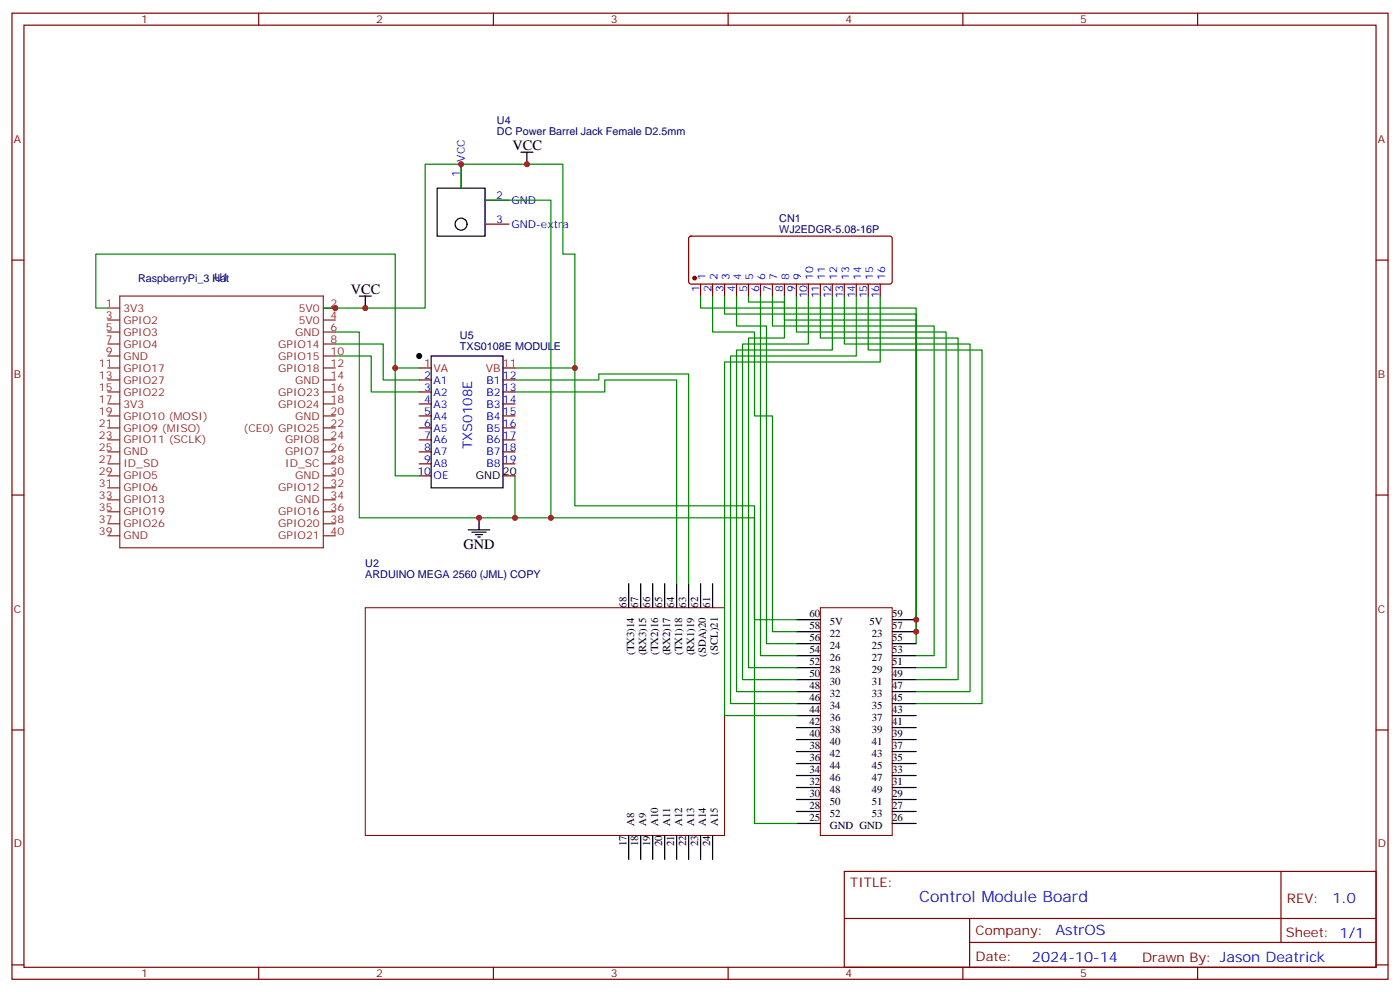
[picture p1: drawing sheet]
<svg xmlns="http://www.w3.org/2000/svg" width="412mm" height="292mm" viewBox="0 0 412 292" stroke-linecap="round" stroke-linejoin="round" font-family="sans-serif">
<g fill="none" stroke="#870000" stroke-width=".35">
<path d="M3.5 3.9h405.4v284.3h-405.4zM7.1 7.4h398.2v277.3h-398.2zM76.2 3.9v3.5M145.3 3.9v3.5M214.5 3.9v3.5M283.6 3.9v3.5M352.8 3.9v3.5M135.8 48.3v7.1M142.9 58.9h7M3.5 76.6h3.6M142.9 66h7M203.1 69.7l.5-.2 58.8 .1 .4 .6v12.7l-.2 .5-.5 .2h-58.5l-.5-.2-.3-.5v-12.7z"/>
<path d="M405.3 76.6h3.6M206.4 83.6v3.5M209.9 83.6v3.5M213.4 83.6v3.5M217 83.6v3.5M220.5 83.6v3.5M224 83.6v3.5M227.5 83.6v3.5M231.1 83.6v3.5M234.6 83.6v3.5M238.1 83.6v3.5M241.7 83.6v3.5"/>
<path d="M245.2 83.6v3.5M248.7 83.6v3.5M252.2 83.6v3.5M255.8 83.6v3.5M259.3 83.6v3.5M123.5 108.3h3.5M123.5 111.8h3.5M123.5 115.4h3.5M123.5 118.9h3.5M148.2 108.3h3.5M148.2 111.8h3.5M148.2 115.4h3.5"/>
<path d="M148.2 118.9h3.5M123.5 122.4h3.5M123.5 125.9h3.5M123.5 129.5h3.5M123.5 133h3.5M123.5 136.5h3.5M148.2 122.4h3.5M148.2 125.9h3.5M148.2 129.5h3.5M148.2 133h3.5M148.2 136.5h3.5M3.5 145.7h3.6"/>
<path d="M123.5 140.1h3.5M148.2 140.1h3.5M405.3 145.7h3.6M3.5 214.8h3.6M405.3 214.8h3.6M248.7 256.5h156.6v28.2h-156.6zM377.3 256.5v20.9M248.7 270.3h156.5M285.6 277.4h119.6M285.6 270.3v14.1M3.5 284h3.6M76.2 284.7v3.5"/>
<path d="M145.3 284.7v3.5M214.5 284.7v3.5M283.6 284.7v3.5M352.8 284.7v3.5M405.3 284h3.6"/>
</g>
<g fill="none" stroke="#8c2424" stroke-width=".35">
<path d="M31.7 90.7h3.6M31.7 94.2h3.6M31.7 97.7h3.6M35.3 87.1h59.9v74.1h-59.9zM95.2 90.7h3.6M95.2 94.2h3.6M95.2 97.7h3.6M31.7 101.2h3.6M31.7 104.8h3.6M31.7 108.3h3.6M31.7 111.8h3.6M31.7 115.4h3.6"/>
<path d="M31.7 118.9h3.6M95.2 101.2h3.6M95.2 104.8h3.6M95.2 108.3h3.6M95.2 111.8h3.6M95.2 115.4h3.6M95.2 118.9h3.6M31.7 122.4h3.6M31.7 125.9h3.6M31.7 129.5h3.6M31.7 133h3.6M31.7 136.5h3.6"/>
<path d="M95.2 122.4h3.6M95.2 125.9h3.6M95.2 129.5h3.6M95.2 133h3.6M95.2 136.5h3.6M31.7 140.1h3.6M31.7 143.6h3.6M31.7 147.1h3.6M31.7 150.6h3.6M31.7 154.2h3.6M31.7 157.7h3.6M95.2 140.1h3.6"/>
<path d="M95.2 143.6h3.6M95.2 147.1h3.6M95.2 150.6h3.6M95.2 154.2h3.6M95.2 157.7h3.6"/>
</g>
<g fill="none" stroke="#008700" stroke-width=".35">
<path d="M135.8 55.4v-7.1h-10.6v42.4h-30M135.8 48.3h30v26.5h3.5v33.5M142.9 58.9h19.4v93.5h-10.6M31.7 90.7h-3.5v-15.9h88.2v33.5h7.1M98.8 97.7h7v54.7h45.9v-12.3M206.4 87.1v3.6h63.5v91.7M209.9 87.1v10.6h12.3v24.7h5.3v63.5h7.1M213.4 87.1v5.3h56.5v93.5M217 87.1v8.9h8.8v93.4h8.8M220.5 87.1v1.8h10.6v5.3h38.8v95.2M224 87.1v105.9h10.6M227.5 87.1v8.9h47.7v97h-5.3"/>
<path d="M231.1 87.1v12.4h-10.6v97h14.1M234.6 87.1v10.6h44.1v98.8h-8.8M238.1 87.1v14.1h-19.4v98.8h15.9M241.7 87.1v12.4h40.5v100.5h-12.3M245.2 87.1v15.9h-28.2v100.6h17.6M248.7 87.1v14.1h37.1v102.4h-15.9M252.2 87.1v17.7h-37v102.3h19.4M255.8 87.1v15.9h33.5v104.1h-19.4M259.3 87.1v19.4h-45.9v104.1h21.2M98.8 101.2h14.1v10.6h10.6M98.8 104.8h10.6v10.6h14.1M116.4 108.3v31.8h7.1"/>
<path d="M151.7 108.3h17.6v40.6h52.9v33.5h12.4M151.7 111.8h24.7v-1.7h26.4v61.7M151.7 115.4h26.5v-3.6h21.1v60M162.3 152.4h59.9v90h12.4"/>
</g>
<g fill="none" stroke="#000" stroke-width=".35">
<path d="M128.8 55.4h14.1v14.1h-14.1zM153.5 44.8h3.5M155.2 44.8v3.5M105.8 87.1h3.6M107.6 87.1v3.6M127 104.8h21.2v38.8h-21.2zM137.9 155.9h6.4M139 156.6h4.2M140.1 157.3h2.1M140.8 158h.7M141.1 152.4v3.5M185.2 171.8v7.1"/>
<path d="M188.7 171.8v7.1M192.3 171.8v7.1M195.8 171.8v7.1M199.3 171.8v7.1M202.8 171.8v7.1M206.4 171.8v7.1M209.9 171.8v7.1M234.6 196.5h7.1M234.6 193h7.1M234.6 189.4h7.1M234.6 185.9h7.1M234.6 182.4h7.1"/>
<path d="M262.8 196.5h7.1M262.8 193h7.1M262.8 189.4h7.1M262.8 185.9h7.1M262.8 182.4h7.1M234.6 217.7h7.1M234.6 214.1h7.1M234.6 210.6h7.1M234.6 207.1h7.1M234.6 203.6h7.1M234.6 200h7.1M262.8 217.7h7.1"/>
<path d="M262.8 214.1h7.1M262.8 210.6h7.1M262.8 207.1h7.1M262.8 203.6h7.1M262.8 200h7.1M234.6 238.8h7.1M234.6 235.3h7.1M234.6 231.8h7.1M234.6 228.2h7.1M234.6 224.7h7.1M234.6 221.2h7.1M262.8 238.8h7.1"/>
<path d="M262.8 235.3h7.1M262.8 231.8h7.1M262.8 228.2h7.1M262.8 224.7h7.1M262.8 221.2h7.1M185.2 245.9v7M188.7 245.9v7M192.3 245.9v7M195.8 245.9v7M199.3 245.9v7M202.8 245.9v7M206.4 245.9v7"/>
<path d="M209.9 245.9v7M234.6 242.4h7.1M262.8 242.4h7.1"/>
<circle cx="135.8" cy="66" r="1.76"/>
</g>
<path d="M107.6 178.9h105.8v67h-105.8zM241.7 178.9h21.1v67h-21.1z" fill="none" stroke="#800000" stroke-width=".29"/>
<circle cx="204.6" cy="81.8" r=".53" fill="#870000" stroke="#870000" stroke-width=".35"/>
<circle cx="123.5" cy="104.8" r=".71" fill="#000" stroke="#000" stroke-width=".35"/>
<g fill="#c00">
<circle cx="116.4" cy="108.3" r=".88"/>
<circle cx="151.7" cy="152.4" r=".88"/>
<circle cx="98.8" cy="90.7" r=".88"/>
<circle cx="135.8" cy="48.3" r=".88"/>
<circle cx="107.6" cy="90.7" r=".88"/>
<circle cx="155.2" cy="48.3" r=".88"/>
<circle cx="162.3" cy="152.4" r=".88"/>
<circle cx="169.3" cy="108.3" r=".88"/>
<circle cx="141.1" cy="152.4" r=".88"/>
<circle cx="269.9" cy="182.4" r=".88"/>
<circle cx="269.9" cy="185.9" r=".88"/>
</g>
<text font-size="4.6" fill="#00f" x="270.8" y="265.5">Control Module Board</text>
<g font-size="4.2">
<text x="151" y="44.1">VCC</text>
<text x="103.4" y="86.4">VCC</text>
<text x="136.5" y="161.6">GND</text>
</g>
<g font-size="4.2" fill="#00f">
<text x="392.5" y="265.7">1.0</text>
<text x="310.9" y="275.3">AstrOS</text>
<text x="304" y="283.1">2024-10-14</text>
</g>
<text font-size="3.9" fill="#00f" x="139.1" y="132.1" transform="rotate(-90 139.1 132.1)">TXS0108E</text>
<g font-size="3.9" fill="#800">
<text x="250.5" y="261.1">TITLE:</text>
<text x="379.1" y="265.7">REV:</text>
<text x="287.4" y="275.3">Company:</text>
<text x="378.7" y="275.9">Sheet: 1/1</text>
<text x="287.4" y="282.9">Date:</text>
<text x="336.4" y="283">Drawn By: Jason Deatrick</text>
</g>
<g font-size="3.2" fill="#800">
<text x="41.6" y="6.9">1</text>
<text x="110.8" y="6.9">2</text>
<text x="179.9" y="6.9">3</text>
<text x="249.1" y="6.9">4</text>
<text x="318.2" y="6.9">5</text>
<text x="4.1" y="42">A</text>
<text x="405.9" y="42">A</text>
<text x="4.1" y="111.1">B</text>
<text x="405.9" y="111.1">B</text>
<text x="4.1" y="180.3">C</text>
<text x="405.9" y="180.3">C</text>
<text x="4.1" y="249.4">D</text>
<text x="405.9" y="249.4">D</text>
<text x="41.6" y="287.7">1</text>
<text x="110.8" y="287.7">2</text>
<text x="179.9" y="287.7">3</text>
<text x="249.1" y="287.7">4</text>
<text x="318.2" y="287.7">5</text>
</g>
<g font-size="3.2" fill="#000080">
<text x="146.4" y="39.7">DC Power Barrel Jack Female D2.5mm</text>
<text x="146.4" y="36.5">U4</text>
<text x="229.5" y="65.3">CN1</text>
<text x="229.5" y="68.4">WJ2EDGR-5.08-16P</text>
<text x="40.7" y="83">RaspberryPi_3 Hat</text>
<text x="63.2" y="82.7">U1</text>
<text x="135.5" y="99.8">U5</text>
<text x="135.5" y="103">TXS0108E MODULE</text>
<text x="107.6" y="166.9">U2</text>
<text x="107.6" y="170">ARDUINO MEGA 2560 (JML) COPY</text>
</g>
<g font-size="3.2" fill="#00f">
<text x="136.9" y="47.6" transform="rotate(-90 136.9 47.6)">VCC</text>
<text x="135.5" y="52.1" transform="rotate(-90 135.5 52.1)">1</text>
<text x="146.2" y="58.6">2</text>
<text x="150.6" y="60">GND</text>
<text x="146.2" y="65.6">3</text>
<text x="150.6" y="67">GND-extra</text>
<text x="207.8" y="82.3" transform="rotate(-90 207.8 82.3)">1</text>
<text x="211.3" y="82.3" transform="rotate(-90 211.3 82.3)">2</text>
<text x="214.8" y="82.3" transform="rotate(-90 214.8 82.3)">3</text>
<text x="218.4" y="82.3" transform="rotate(-90 218.4 82.3)">4</text>
<text x="221.9" y="82.3" transform="rotate(-90 221.9 82.3)">5</text>
<text x="225.4" y="82.3" transform="rotate(-90 225.4 82.3)">6</text>
<text x="229" y="82.3" transform="rotate(-90 229 82.3)">7</text>
<text x="232.5" y="82.3" transform="rotate(-90 232.5 82.3)">8</text>
<text x="236" y="82.3" transform="rotate(-90 236 82.3)">9</text>
<text x="239.5" y="82.3" transform="rotate(-90 239.5 82.3)">10</text>
<text x="243.1" y="82.3" transform="rotate(-90 243.1 82.3)">11</text>
<text x="246.6" y="82.3" transform="rotate(-90 246.6 82.3)">12</text>
<text x="250.1" y="82.3" transform="rotate(-90 250.1 82.3)">13</text>
<text x="253.6" y="82.3" transform="rotate(-90 253.6 82.3)">14</text>
<text x="257.2" y="82.3" transform="rotate(-90 257.2 82.3)">15</text>
<text x="260.7" y="82.3" transform="rotate(-90 260.7 82.3)">16</text>
<text x="206" y="85.8" transform="rotate(-90 206 85.8)">1</text>
<text x="209.5" y="85.8" transform="rotate(-90 209.5 85.8)">2</text>
<text x="213.1" y="85.8" transform="rotate(-90 213.1 85.8)">3</text>
<text x="216.6" y="85.8" transform="rotate(-90 216.6 85.8)">4</text>
<text x="220.1" y="85.8" transform="rotate(-90 220.1 85.8)">5</text>
<text x="223.7" y="85.8" transform="rotate(-90 223.7 85.8)">6</text>
<text x="227.2" y="85.8" transform="rotate(-90 227.2 85.8)">7</text>
<text x="230.7" y="85.8" transform="rotate(-90 230.7 85.8)">8</text>
<text x="234.2" y="85.8" transform="rotate(-90 234.2 85.8)">9</text>
<text x="237.8" y="87.8" transform="rotate(-90 237.8 87.8)">10</text>
<text x="241.3" y="87.8" transform="rotate(-90 241.3 87.8)">11</text>
<text x="244.8" y="87.8" transform="rotate(-90 244.8 87.8)">12</text>
<text x="248.4" y="87.8" transform="rotate(-90 248.4 87.8)">13</text>
<text x="251.9" y="87.8" transform="rotate(-90 251.9 87.8)">14</text>
<text x="255.4" y="87.8" transform="rotate(-90 255.4 87.8)">15</text>
<text x="258.9" y="87.8" transform="rotate(-90 258.9 87.8)">16</text>
<text x="125" y="111.5">2</text>
<text x="127.7" y="112.9">A1</text>
<text x="143.3" y="112.9">B1</text>
<text x="148.2" y="111.5">12</text>
<text x="125" y="115">3</text>
<text x="125" y="118.5">4</text>
<text x="127.7" y="116.4">A2</text>
<text x="127.7" y="119.9">A3</text>
<text x="143.3" y="116.4">B2</text>
<text x="143.3" y="119.9">B3</text>
<text x="148.2" y="115">13</text>
<text x="148.2" y="118.5">14</text>
<text x="125" y="122.1">5</text>
<text x="125" y="125.6">6</text>
<text x="127.7" y="123.5">A4</text>
<text x="143.3" y="123.5">B4</text>
<text x="148.2" y="122.1">15</text>
<text x="148.2" y="125.6">16</text>
<text x="125" y="129.1">7</text>
<text x="127.7" y="127">A5</text>
<text x="127.7" y="130.5">A6</text>
<text x="143.3" y="127">B5</text>
<text x="143.3" y="130.5">B6</text>
<text x="148.2" y="129.1">17</text>
<text x="125" y="132.6">8</text>
<text x="125" y="136.2">9</text>
<text x="127.7" y="134.1">A7</text>
<text x="127.7" y="137.6">A8</text>
<text x="143.3" y="134.1">B7</text>
<text x="143.3" y="137.6">B8</text>
<text x="148.2" y="132.6">18</text>
<text x="148.2" y="136.2">19</text>
<text x="123" y="139.7">10</text>
<text x="127.7" y="141.1">OE</text>
</g>
<g font-size="3.2" fill="#8d2323">
<text x="31.1" y="90.3">1</text>
<text x="31.1" y="93.8">3</text>
<text x="36.3" y="91.7">3V3</text>
<text x="36.3" y="95.2">GPIO2</text>
<text x="88" y="91.7">5V0</text>
<text x="88" y="95.2">5V0</text>
<text x="97.4" y="90.3">2</text>
<text x="97.4" y="93.8">4</text>
<text x="31.1" y="97.4">5</text>
<text x="31.1" y="100.9">7</text>
<text x="36.3" y="98.8">GPIO3</text>
<text x="86.9" y="98.8">GND</text>
<text x="97.4" y="97.4">6</text>
<text x="97.4" y="100.9">8</text>
<text x="29.1" y="107.9">11</text>
<text x="31.1" y="104.4">9</text>
<text x="36.3" y="102.3">GPIO4</text>
<text x="36.3" y="105.8">GND</text>
<text x="82" y="102.3">GPIO14</text>
<text x="82" y="105.8">GPIO15</text>
<text x="97.4" y="104.4">10</text>
<text x="97.4" y="107.9">12</text>
<text x="29.1" y="111.5">13</text>
<text x="36.3" y="109.4">GPIO17</text>
<text x="36.3" y="112.9">GPIO27</text>
<text x="82" y="109.4">GPIO18</text>
<text x="86.9" y="112.9">GND</text>
<text x="97.4" y="111.5">14</text>
<text x="29.1" y="115">15</text>
<text x="29.1" y="118.5">17</text>
<text x="36.3" y="116.4">GPIO22</text>
<text x="36.3" y="119.9">3V3</text>
<text x="82" y="116.4">GPIO23</text>
<text x="82" y="119.9">GPIO24</text>
<text x="97.4" y="115">16</text>
<text x="97.4" y="118.5">18</text>
<text x="29.1" y="122.1">19</text>
<text x="29.1" y="125.6">21</text>
<text x="36.3" y="123.5">GPIO10 (MOSI)</text>
<text x="86.9" y="123.5">GND</text>
<text x="97.4" y="122.1">20</text>
<text x="97.4" y="125.6">22</text>
<text x="29.1" y="129.1">23</text>
<text x="36.3" y="127">GPIO9 (MISO)</text>
<text x="36.3" y="130.5">GPIO11 (SCLK)</text>
<text x="71.7" y="127">(CE0) GPIO25</text>
<text x="84" y="130.5">GPIO8</text>
<text x="97.4" y="129.1">24</text>
<text x="29.1" y="132.6">25</text>
<text x="29.1" y="136.2">27</text>
<text x="36.3" y="134.1">GND</text>
<text x="36.3" y="137.6">ID_SD</text>
<text x="84" y="134.1">GPIO7</text>
<text x="84" y="137.6">ID_SC</text>
<text x="97.4" y="132.6">26</text>
<text x="97.4" y="136.2">28</text>
<text x="29.1" y="139.7">29</text>
<text x="29.1" y="143.2">31</text>
<text x="36.3" y="141.1">GPIO5</text>
<text x="86.9" y="141.1">GND</text>
<text x="97.4" y="139.7">30</text>
<text x="97.4" y="143.2">32</text>
<text x="29.1" y="146.8">33</text>
<text x="36.3" y="144.6">GPIO6</text>
<text x="36.3" y="148.2">GPIO13</text>
<text x="82" y="144.6">GPIO12</text>
<text x="86.9" y="148.2">GND</text>
<text x="97.4" y="146.8">34</text>
<text x="29.1" y="150.3">35</text>
<text x="29.1" y="153.8">37</text>
<text x="36.3" y="151.7">GPIO19</text>
<text x="36.3" y="155.2">GPIO26</text>
<text x="82" y="151.7">GPIO16</text>
<text x="82" y="155.2">GPIO20</text>
<text x="97.4" y="150.3">36</text>
<text x="97.4" y="153.8">38</text>
<text x="29.1" y="157.3">39</text>
<text x="36.3" y="158.7">GND</text>
<text x="82" y="158.7">GPIO21</text>
<text x="97.4" y="157.3">40</text>
</g>
<g font-size="3.2" fill="#f00">
<text x="125" y="107.9">1</text>
<text x="148.2" y="107.9">11</text>
<text x="127.7" y="109.4">VA</text>
<text x="143.1" y="109.4">VB</text>
</g>
<g font-size="3.2">
<text x="140.2" y="141.1">GND</text>
<text x="148.2" y="139.7">20</text>
<text x="184.5" y="178.9" transform="rotate(-90 184.5 178.9)">68</text>
<text x="188" y="178.9" transform="rotate(-90 188 178.9)">67</text>
<text x="191.6" y="178.9" transform="rotate(-90 191.6 178.9)">66</text>
<text x="195.1" y="178.9" transform="rotate(-90 195.1 178.9)">65</text>
<text x="198.6" y="178.9" transform="rotate(-90 198.6 178.9)">64</text>
<text x="202.1" y="178.9" transform="rotate(-90 202.1 178.9)">63</text>
<text x="205.7" y="178.9" transform="rotate(-90 205.7 178.9)">62</text>
<text x="209.2" y="178.9" transform="rotate(-90 209.2 178.9)">61</text>
<text x="238.5" y="185.2">58</text>
<text x="238.5" y="181.7">60</text>
<text x="244.5" y="184">5V</text>
<text x="256.1" y="184">5V</text>
<text x="262.8" y="185.2">57</text>
<text x="262.8" y="181.7">59</text>
<text x="238.5" y="188.7">56</text>
<text x="244.5" y="191">24</text>
<text x="244.5" y="187.5">22</text>
<text x="256.8" y="191">25</text>
<text x="256.8" y="187.5">23</text>
<text x="262.8" y="188.7">55</text>
<text x="186.8" y="192.8" transform="rotate(-90 186.8 192.8)">(TX3)14</text>
<text x="190.3" y="192.9" transform="rotate(-90 190.3 192.9)">(RX3)15</text>
<text x="193.9" y="192.8" transform="rotate(-90 193.9 192.8)">(TX2)16</text>
<text x="197.4" y="192.9" transform="rotate(-90 197.4 192.9)">(RX2)17</text>
<text x="200.9" y="192.8" transform="rotate(-90 200.9 192.8)">(TX1)18</text>
<text x="204.4" y="192.9" transform="rotate(-90 204.4 192.9)">(RX1)19</text>
<text x="208" y="193.3" transform="rotate(-90 208 193.3)">(SDA)20</text>
<text x="211.5" y="192.7" transform="rotate(-90 211.5 192.7)">(SCL)21</text>
<text x="238.5" y="195.8">52</text>
<text x="238.5" y="192.3">54</text>
<text x="244.5" y="194.6">26</text>
<text x="256.8" y="194.6">27</text>
<text x="262.8" y="195.8">51</text>
<text x="262.8" y="192.3">53</text>
<text x="238.5" y="202.8">48</text>
<text x="238.5" y="199.3">50</text>
<text x="244.5" y="201.6">30</text>
<text x="244.5" y="198.1">28</text>
<text x="256.8" y="201.6">31</text>
<text x="256.8" y="198.1">29</text>
<text x="262.8" y="202.8">47</text>
<text x="262.8" y="199.3">49</text>
<text x="238.5" y="209.9">44</text>
<text x="238.5" y="206.4">46</text>
<text x="244.5" y="208.7">34</text>
<text x="244.5" y="205.1">32</text>
<text x="256.8" y="208.7">35</text>
<text x="256.8" y="205.1">33</text>
<text x="262.8" y="209.9">43</text>
<text x="262.8" y="206.4">45</text>
<text x="238.5" y="213.4">42</text>
<text x="244.5" y="215.7">38</text>
<text x="244.5" y="212.2">36</text>
<text x="256.8" y="215.7">39</text>
<text x="256.8" y="212.2">37</text>
<text x="262.8" y="213.4">41</text>
<text x="238.5" y="220.5">38</text>
<text x="238.5" y="217">40</text>
<text x="244.5" y="219.3">40</text>
<text x="256.8" y="219.3">41</text>
<text x="262.8" y="220.5">37</text>
<text x="262.8" y="217">39</text>
<text x="238.5" y="227.5">34</text>
<text x="238.5" y="224">36</text>
<text x="244.5" y="226.3">44</text>
<text x="244.5" y="222.8">42</text>
<text x="256.8" y="226.3">45</text>
<text x="256.8" y="222.8">43</text>
<text x="262.8" y="227.5">33</text>
<text x="262.8" y="224">35</text>
<text x="238.5" y="231.1">32</text>
<text x="244.5" y="233.4">48</text>
<text x="244.5" y="229.8">46</text>
<text x="256.8" y="233.4">49</text>
<text x="256.8" y="229.8">47</text>
<text x="262.8" y="231.1">31</text>
<text x="238.5" y="238.1">28</text>
<text x="238.5" y="234.6">30</text>
<text x="244.5" y="236.9">50</text>
<text x="256.8" y="236.9">51</text>
<text x="262.8" y="238.1">27</text>
<text x="262.8" y="234.6">29</text>
<text x="186.8" y="243.1" transform="rotate(-90 186.8 243.1)">A8</text>
<text x="190.3" y="243.1" transform="rotate(-90 190.3 243.1)">A9</text>
<text x="193.9" y="243.1" transform="rotate(-90 193.9 243.1)">A10</text>
<text x="197.4" y="243.1" transform="rotate(-90 197.4 243.1)">A11</text>
<text x="200.9" y="243.1" transform="rotate(-90 200.9 243.1)">A12</text>
<text x="204.4" y="243.1" transform="rotate(-90 204.4 243.1)">A13</text>
<text x="208" y="243.1" transform="rotate(-90 208 243.1)">A14</text>
<text x="211.5" y="243.1" transform="rotate(-90 211.5 243.1)">A15</text>
<text x="238.5" y="241.7">25</text>
<text x="244.5" y="243.9">GND GND</text>
<text x="244.5" y="240.4">52</text>
<text x="256.8" y="240.4">53</text>
<text x="262.8" y="241.7">26</text>
<text x="184.5" y="249.1" transform="rotate(-90 184.5 249.1)">17</text>
<text x="188" y="249.1" transform="rotate(-90 188 249.1)">18</text>
<text x="191.6" y="249.1" transform="rotate(-90 191.6 249.1)">19</text>
<text x="195.1" y="249.1" transform="rotate(-90 195.1 249.1)">20</text>
<text x="198.6" y="249.1" transform="rotate(-90 198.6 249.1)">21</text>
<text x="202.1" y="249.1" transform="rotate(-90 202.1 249.1)">22</text>
<text x="205.7" y="249.1" transform="rotate(-90 205.7 249.1)">23</text>
<text x="209.2" y="249.1" transform="rotate(-90 209.2 249.1)">24</text>
</g>
</svg>
